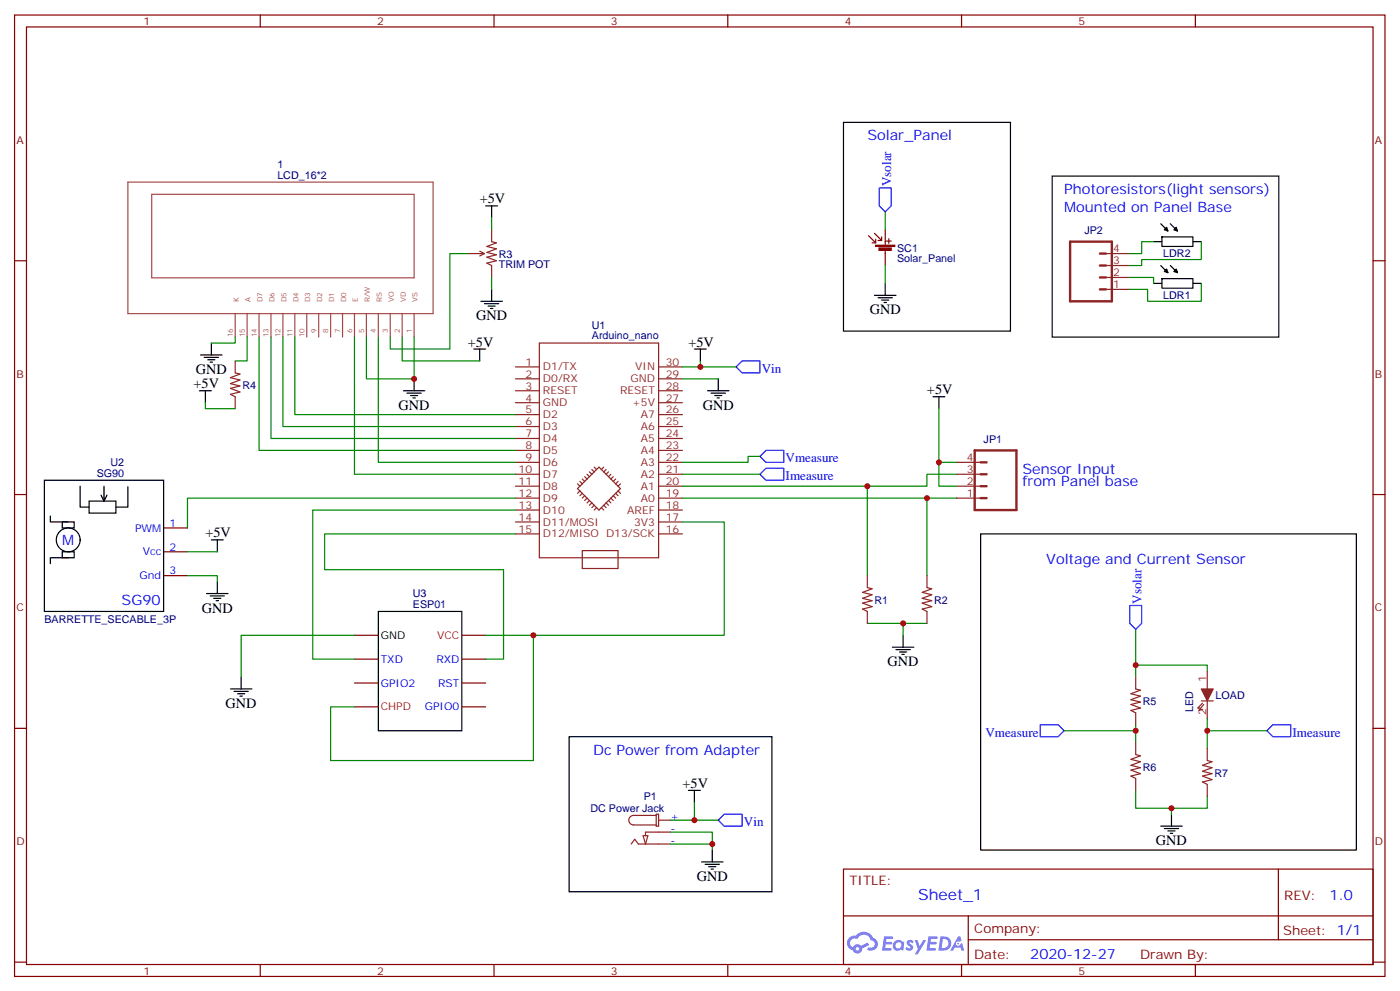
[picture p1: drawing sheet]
<svg xmlns="http://www.w3.org/2000/svg" width="414mm" height="293mm" viewBox="0 0 414 293" stroke-linecap="round" stroke-linejoin="round" font-family="sans-serif">
<g fill="none" stroke="#870000" stroke-width=".35">
<path d="M4.3 4.4h405.3v284.4h-405.3zM7.8 8h398.3v277.3h-398.3zM77 4.4v3.6M146.1 4.4v3.6M215.3 4.4v3.6M284.4 4.4v3.6M353.6 4.4v3.6M4.3 77.1h3.5M406.1 77.1h3.5M4.3 146.3h3.5M406.1 146.3h3.5M4.3 215.4h3.5"/>
<path d="M406.1 215.4h3.5M249.5 257h156.6v28.3h-156.6zM378.1 257.1v20.8M249.5 270.9h156.5M286.4 277.9h119.6M286.4 270.9v14.1M4.3 284.6h3.5M77 285.3v3.5M146.1 285.3v3.5M215.3 285.3v3.5M284.4 285.3v3.5M353.6 285.3v3.5"/>
<path d="M406.1 284.6h3.5"/>
</g>
<g fill="#5487ff">
<path d="M268.5 278.2a1.22 1.22 0 0 1 1.7 .3l-.4 .6a.47 .47 0 0 0-.3-.5 .47 .47 0 0 0-.5 .2l.1 .3a1.14 1.14 0 0 1 .8 1.7 1.14 1.14 0 0 1-1.9 0l-.2-.2 .5-.5 .7 .4a.29 .29 0 0 0 .3-.3 .29 .29 0 0 0-.3-.3 1.04 1.04 0 0 1-.5-1.7z"/>
<path d="M261.5 277h2.3l.4 .1-.2 .5-1.8 .1-.1 .9h1.5l.3 .3-.4 .4h-1.5l-.2 1.1h1.7l.2 .4-.2 .3h-2.6z"/>
<path d="M274.6 277h2.4l.3 .1-.1 .5-1.8 .1-.2 .9h1.6l.3 .3-.4 .4h-1.6l-.1 1.1h1.7l.2 .4-.2 .3h-2.7z"/>
<path d="M283.4 277h.7l.3 1.2-.6 .3a.69 .69 0 0 0-1 .3 .69 .69 0 0 0 .4 1 .69 .69 0 0 0 .9-.6l.5-.3 .6 2.2h-.8l-.3-.9h-1.7l-.5 .9h-.9z"/>
<path d="M270.6 278h.8l.6 1.9 1.1-1.9h.8l-2.5 4.2h-.8l.9-1.5z"/>
<path d="M278.2 277l-.6 4.1h1.3a2.11 2.11 0 0 0 2.5-2.1 2.11 2.11 0 0 0-2.6-2zM278.9 277.7a1.39 1.39 0 0 1 1.7 1.4 1.39 1.39 0 0 1-1.8 1.3h-.3z"/>
<path d="M264.5 278.6a1.54 1.54 0 0 0-.1 2.1 1.54 1.54 0 0 0 2.1 .2l.7 .2 .2-2.3-.1-.2-.4-.1a1.49 1.49 0 0 0-2.4 .1zM264.7 279.6a.95 .95 0 0 1 1.9 0 .95 .95 0 0 1-1.9 0z"/>
<path d="M251.2 277.3a2.18 2.18 0 0 0 1.1 3.8 1.44 1.44 0 0 0 1.6 .9 1.44 1.44 0 0 0 1.1-1.5l2.1-1-.5-.7-1.9 .9a1.47 1.47 0 0 0-2.4 .5 1.39 1.39 0 0 1-.7-2 1.39 1.39 0 0 1 2-.5 2.12 2.12 0 0 1 2.2-1.3 2.12 2.12 0 0 1 1.8 1.7 1.14 1.14 0 0 1 1.1 1.4 1.14 1.14 0 0 1-1.6 .8 .43 .43 0 0 0-.5 .3 .43 .43 0 0 0 .4 .5 1.98 1.98 0 0 0 2.5-1.2 1.98 1.98 0 0 0-1.3-2.5 3.1 3.1 0 0 0-5.2-.7l-.9 .1zM253.1 280.6a.55 .55 0 0 1 1.1 0 .55 .55 0 0 1-1.1 0z"/>
<circle cx="283.4" cy="279.1" r=".26"/>
</g>
<g fill="none" stroke="#8c2424" stroke-width=".35">
<path d="M138.4 75h4.9M141.9 74.3l1.4 .7M143.3 75l-1.4 .7M145.4 67.9v3.6l1.4 .3-2.8 1.1 2.8 .7-2.8 1 2.8 .8-2.8 .7 2.8 1-2.8 .7 1.4 .7v3.6M327.1 75h7.1M327.1 78.5h7.1M327.1 85.6h7.1M327.1 82.1h7.1M69.6 106.8v3.5l1.4 .3-2.8 1.1 2.8 .7-2.8 1.1 2.8 .7-2.8 .7 2.8 1-2.8 .7 1.4 .7v3.6M152.5 119.1h7M152.5 115.6h7M152.5 112h7"/>
<path d="M152.5 108.5h7M159.5 101.5h35.3v63.5h-35.3zM194.8 119.1h7.1M194.8 115.6h7.1M194.8 112h7.1M194.8 108.5h7.1M152.5 136.7h7M152.5 133.2h7M152.5 129.7h7M152.5 126.2h7M152.5 122.6h7M174.3 139.6l.7 .7"/>
<path d="M175 138.9l.8 .7M175.8 138.1l.7 .8M178.6 138.1l-.7 .8M179.3 138.9l-.7 .7M180 139.6l-.7 .7M194.8 136.7h7.1M194.8 133.2h7.1M194.8 129.7h7.1M194.8 126.2h7.1M194.8 122.6h7.1M283 136.7h7.1M152.5 154.4h7"/>
<path d="M152.5 150.8h7M152.5 147.3h7M152.5 143.8h7M152.5 140.3h7M152.5 157.9h7M170.8 144.5l6.4-6.4 6.3 6.4-6.3 6.3zM170.8 143.1l.7 .7M171.5 142.4l.7 .7M171.5 145.2l-.7 .7M172.2 141.7l.7 .7M172.2 145.9l-.7 .7M172.9 141l.7 .7"/>
<path d="M172.9 146.6l-.7 .7M173.6 140.3l.7 .7M173.6 147.3l-.7 .7M174.3 148l-.7 .7M175 148.7l-.7 .7M175.8 149.4l-.8 .7M176.5 150.1l-.7 .7M177.9 150.1l.7 .7M178.6 149.4l.7 .7M179.3 148.7l.7 .7M180 148l.7 .7M180.7 147.3l.7 .7"/>
<path d="M180.7 140.3l-.7 .7M181.4 146.6l.7 .7M181.4 141l-.7 .7M182.1 145.9l.7 .7M182.1 141.7l-.7 .7M182.8 145.2l.7 .7M182.8 142.4l-.7 .7M183.5 143.1l-.7 .7M194.8 154.4h7.1M194.8 150.8h7.1M194.8 147.3h7.1M194.8 143.8h7.1"/>
<path d="M194.8 140.3h7.1M194.8 157.9h7.1M283 147.3h7.1M283 143.8h7.1M283 140.3h7.1M172.2 162.8h10.6v5.3h-10.6zM256.5 170.3v3.5l1.5 .3-2.9 1.1 2.9 .7-2.9 1.1 2.9 .7-2.9 .7 2.9 1-2.9 .7 1.4 .7v3.6M274.2 170.3v3.5l1.4 .3-2.8 1.1 2.8 .7-2.8 1.1 2.8 .7-2.8 .7 2.8 1-2.8 .7 1.4 .7v3.6M357.1 198.5v5.3M335.9 200.2v3.6l1.4 .3-2.8 1.1 2.8 .7-2.8 1 2.8 .7-2.8 .8 2.8 1-2.8 .7 1.4 .7v3.5M335.9 219.6v3.6l1.4 .3-2.8 1.1 2.8 .7-2.8 1 2.8 .7-2.8 .8 2.8 1-2.8 .7 1.4 .7v3.6M355.3 207.3h3.5"/>
<path d="M355.7 208l-1.4 1.4h.7M356 208.4l-1.4 1.7 1.1-.3M357.1 207.3v5.3M357.1 221.4v3.5l1.4 .4-2.8 1 2.8 .7-2.8 1.1 2.8 .7-2.8 .7 2.8 1.1-2.8 .7 1.4 .7v3.5M186.7 249.6l1-1.4 1.1 1.4h9.5M190.2 247.2h1.4l-.7 2.4zM194.1 241.2h-6.7a1.41 1.41 0 0 0-1.4 1.4 1.41 1.41 0 0 0 1.4 1.4h6.7M194.1 240.8h.7v3.5h-.7zM194.8 242.6h3.5M198.3 246.1h-7.4v1.1"/>
</g>
<g fill="none" stroke="#000" stroke-width=".35">
<path d="M249.5 36.2h49.4v61.7h-49.4zM311.2 52.1h67v47.6h-67zM143.7 60.9h3.5M145.4 60.9v3.5M341.2 71.5h2.5M343.3 66.2l2.1 2.1-1-.4 .7-.7 .3 1.1M343.3 78.5l2.1 2.1-1-.3 .7-.7 .3 1M343.7 70.1h9.1v2.7l-9.1 .1zM344.7 67.9h.1M344.9 67.6h.1M344.9 80h.1M346.1 66.2l2.2 2.1-1.1-.4 .7-.7 .4 1.1"/>
<path d="M346.1 78.5l2.2 2.1-1.1-.3 .7-.7 .4 1M347.5 67.9h.1M347.7 67.6h.1M347.7 80h.1M352.8 71.5h2.5M142.2 89.1h6.4M143.3 89.8h4.2M144.4 90.5h2.1M145.1 91.2h.7M145.4 85.6v3.5M258.7 87.3h6.3M259.7 88.1h4.2"/>
<path d="M260.8 88.8h2.1M261.5 89.5h.7M261.8 83.8v3.5M341.2 83.8h2.5M343.7 82.4h9.1v2.8h-9.1zM344.7 80.2h.1M347.5 80.2h.1M352.8 83.8h2.5M59 115.6h3.5M59.3 105h6.4M60.4 105.7h4.2M60.7 115.6v3.5"/>
<path d="M61.5 106.4h2.1M62.2 107.1h.7M62.5 101.5v3.5M119.3 115.6h6.4M120.4 116.3h4.2M121.4 117h2.1M122.1 117.7h.7M122.5 112v3.6M140.1 103.2h3.6M141.9 103.2v3.6M205.4 103.2h3.5M207.2 103.2v3.6"/>
<path d="M209.3 115.6h6.3M210.3 116.3h4.3M211.4 117h2.1M212.1 117.7h.7M212.4 112v3.6M275.9 117.3h3.6M277.7 117.3v3.6M13.1 142h35.3v38.8h-35.3zM14.9 152.6v1.8h5.3M18.4 154.4h3.5v1.7h-3.5zM23.7 143.8v6.2h2.7M26.4 148.2h7.9v3.5h-7.9z"/>
<path d="M29.9 146.4l.9 1.8M30.8 143.8v4.4l.8-1.8M37.8 144v6h-3.5M62.5 159.7h3.5M64.3 159.7v3.5M290.1 157.9h111.1v93.5h-111.1zM18.4 163.2h3.5v1.8h-3.5zM20.2 165h-5.3v1.7M61.1 175.5h6.4M62.2 176.2h4.2M63.2 177h2.1M63.9 177.7h.7"/>
<path d="M64.3 172v3.5M111.9 180.8h24.7v35.3h-24.7zM263.9 191.4h6.4M265 192.1h4.2M266.1 192.8h2.1M266.8 193.5h.7M267.1 187.9v3.5M68.2 203.8h6.3M69.2 204.5h4.2M70.3 205.2h2.1M71 205.9h.7M71.3 200.2v3.6"/>
<path d="M168.3 217.9h60v45.8h-60zM203.6 233.8h3.6M205.4 233.8v3.5M207.5 254.9h6.4M208.6 255.6h4.2M209.6 256.3h2.1M210.3 257h.7M210.7 251.4v3.5M343.3 244.3h6.4M344.4 245h4.2M345.4 245.7h2.2M346.1 246.5h.8"/>
<path d="M346.5 240.8v3.5"/>
<circle cx="20.2" cy="159.7" r="3.5"/>
</g>
<g fill="none" stroke="#008700" stroke-width=".35">
<path d="M138.4 75h-5.3v28.2h-17.7v-3.5M145.4 64.4v3.5M261.8 62.7v5.2M261.8 78.5v5.3M341.2 71.5h-3.5v3.5h-3.5M355.3 71.5v5.3h-17.6v1.7h-3.5M69.6 99.7v1.8h-7.1M73.1 99.7v7.1h-3.5M76.6 99.7v33.5h75.9M80.2 99.7v30h72.3M83.7 99.7v26.5h68.8M87.2 99.7v22.9h65.3"/>
<path d="M104.8 99.7v40.6h47.7M108.4 99.7v12.3h14.1v-12.3M111.9 99.7v37h40.6M119 99.7v7.1h22.9M145.4 82.1v3.5M334.2 82.1h7v1.7M355.3 83.8v5.3h-15.9v-3.5h-5.2M60.7 119.1v1.8h8.9M201.9 112h10.5M207.2 106.8v1.7h-5.3M207.2 108.5h10.5M224.8 135h-3.5v1.7h-19.4"/>
<path d="M277.7 120.9v22.9h5.3M277.7 136.7h5.3M152.5 150.8h-60v44.1h12.3M152.5 157.9h-56.5v10.6h52.9v26.4h-5.2M152.5 147.3h-97v8.8M201.9 147.3h81.1M201.9 154.4h12.3v33.5h-70.5M201.9 140.3h22.9M256.5 143.8v26.5M274.2 147.3v23M283 140.3h-8.8v3.5h-72.3M55.5 170.3h8.8v1.7"/>
<path d="M55.5 163.2h8.8M104.8 187.9h-33.5v12.3M157.8 187.9v37h-60v-15.8h7M256.5 184.4h17.7M267.1 184.4v3.5M335.9 186.1v10.6h21.2v1.8M335.9 196.7v3.5M314.7 216.1h21.2M335.9 214.3v5.3M357.1 216.1h17.6M357.1 212.6v8.8M205.4 237.3v5.3"/>
<path d="M335.9 233.8v5.2h21.2v-3.5M346.5 239v1.8M198.3 246.1h12.4v5.3M198.3 249.6h12.4M198.3 242.6h14.1"/>
</g>
<path d="M48.4 156.1h7.1M48.4 163.2h7.1M48.4 170.3h7.1M104.8 187.9h7.1M104.8 194.9h7.1M136.6 187.9h7.1M136.6 194.9h7.1M104.8 202h7.1M104.8 209.1h7.1M136.6 202h7.1M136.6 209.1h7.1" fill="none" stroke="#870000" stroke-width=".35"/>
<path d="M260.1 55.6h3.5v5.3l-1.8 1.8-1.7-1.8zM219.5 106.8h5.3v3.5h-5.3l-1.8-1.8zM226.6 133.2h5.2v3.5h-5.2l-1.8-1.7zM226.6 138.5h5.2v3.5h-5.2l-1.8-1.7zM334.2 179.1h3.5v5.3l-1.8 1.7-1.7-1.7zM307.7 214.3h5.3l1.7 1.8-1.7 1.8h-5.3zM376.5 214.3h5.3v3.6h-5.3l-1.8-1.8zM214.2 240.8h5.3v3.5h-5.3l-1.8-1.7z" fill="none" stroke="#00f" stroke-width=".35"/>
<g fill="none" stroke="#a64a4a" stroke-width=".35">
<path d="M37.8 53.9h90.3v38.9h-90.3zM44.9 57.5h77.6v24.7h-77.6zM69.6 92.8v6.9M73.1 92.8v6.9M76.6 92.8v6.9M80.2 92.8v6.9M83.7 92.8v6.9M87.2 92.8v6.9M90.7 92.8v6.9M94.3 92.8v6.9M97.8 92.8v6.9M101.3 92.8v6.9"/>
<path d="M104.8 92.8v6.9M108.4 92.8v6.9M111.9 92.8v6.9M115.4 92.8v6.9M119 92.8v6.9M122.5 92.8v6.9"/>
</g>
<path d="M316.5 71.5h12.4v17.6h-12.4zM325.3 78.5h1.8M325.3 75h1.8M325.3 82.1h1.8M325.3 85.6h1.8M288.3 133.2h12.3v17.6h-12.3zM290.1 136.7h1.7M290.1 140.3h1.7M290.1 143.8h1.7M290.1 147.3h1.7" fill="none" stroke="#8c2424" stroke-width=".71"/>
<path d="M355.3 203.8h3.5l-1.7 3.5z" fill="#8c2424" stroke="#8c2424" stroke-width=".35"/>
<g fill="#850000" stroke="#850000" stroke-width=".35">
<path d="M259 72.5h5.7v.4h-5.7z"/>
<path d="M260 73.3h3.6v.7h-3.6z"/>
</g>
<path d="M256.9 69.7l2.1 2.1M258.7 69l2.1 2.1M259 70.8v1h-1M260.8 70.1v1h-1.1M261.8 67.9v4.6M261.8 73.9v4.6M262.2 71.3h1.4M262.9 70.6v1.4" fill="none" stroke="#850000" stroke-width=".35"/>
<g fill="#c00">
<circle cx="267.1" cy="184.4" r=".88"/>
<circle cx="274.2" cy="147.3" r=".88"/>
<circle cx="277.7" cy="136.7" r=".88"/>
<circle cx="335.9" cy="216.1" r=".88"/>
<circle cx="357.1" cy="216.1" r=".88"/>
<circle cx="335.9" cy="196.7" r=".88"/>
<circle cx="346.5" cy="239" r=".88"/>
<circle cx="122.5" cy="112" r=".88"/>
<circle cx="256.5" cy="143.8" r=".88"/>
<circle cx="205.4" cy="242.6" r=".88"/>
<circle cx="207.2" cy="108.5" r=".88"/>
<circle cx="157.8" cy="187.9" r=".88"/>
<circle cx="210.7" cy="249.6" r=".88"/>
</g>
<text font-size="4.6" fill="#00f" x="271.6" y="266.1">Sheet_1</text>
<g font-size="4.2" fill="#00f">
<text x="256.5" y="41.5">Solar_Panel</text>
<text x="314.7" y="57.4">Photoresistors(light sensors)</text>
<text x="314.7" y="62.7">Mounted on Panel Base</text>
<text x="302.4" y="140.3">Sensor Input</text>
<text x="302.4" y="143.8">from Panel base</text>
<text x="18.4" y="161.3">M</text>
<text x="309.5" y="166.7">Voltage and Current Sensor</text>
<text x="36" y="178.9">SG90</text>
<text x="175.4" y="223.2">Dc Power from Adapter</text>
<text x="393.3" y="266.3">1.0</text>
<text x="304.7" y="283.7">2020-12-27</text>
</g>
<g font-size="4.2">
<text x="141.9" y="60.2">+5V</text>
<text x="140.8" y="94.8">GND</text>
<text x="257.2" y="93">GND</text>
<text x="138.4" y="102.5">+5V</text>
<text x="203.6" y="102.5">+5V</text>
<text x="57.9" y="110.6">GND</text>
<text x="57.2" y="114.9">+5V</text>
<text x="274.2" y="116.6">+5V</text>
<text x="117.9" y="121.2">GND</text>
<text x="207.9" y="121.2">GND</text>
<text x="60.7" y="159">+5V</text>
<text x="59.7" y="181.2">GND</text>
<text x="262.5" y="197.1">GND</text>
<text x="66.7" y="209.4">GND</text>
<text x="201.9" y="233">+5V</text>
<text x="341.9" y="250">GND</text>
<text x="206.1" y="260.6">GND</text>
</g>
<g font-size="3.9" fill="#00f">
<text x="263.6" y="55.1" transform="rotate(-90 263.6 55.1)">Vsolar</text>
<text x="225.3" y="110.3">Vin</text>
<text x="232.4" y="136.7">Vmeasure</text>
<text x="232.4" y="142">Imeasure</text>
<text x="337.7" y="178.5" transform="rotate(-90 337.7 178.5)">Vsolar</text>
<text x="291.5" y="217.9">Vmeasure</text>
<text x="382.3" y="217.9">Imeasure</text>
<text x="220" y="244.3">Vin</text>
</g>
<g font-size="3.9" fill="#800">
<text x="251.2" y="261.6">TITLE:</text>
<text x="379.9" y="266.3">REV:</text>
<text x="288.2" y="275.8">Company:</text>
<text x="379.5" y="276.4">Sheet: 1/1</text>
<text x="288.2" y="283.5">Date:</text>
<text x="337.2" y="283.6">Drawn By:</text>
</g>
<g font-size="3.2" fill="#800">
<text x="42.4" y="7.4">1</text>
<text x="111.5" y="7.4">2</text>
<text x="180.7" y="7.4">3</text>
<text x="249.8" y="7.4">4</text>
<text x="319" y="7.4">5</text>
<text x="4.8" y="42.5">A</text>
<text x="406.6" y="42.5">A</text>
<text x="4.8" y="111.7">B</text>
<text x="406.6" y="111.7">B</text>
<text x="4.8" y="180.8">C</text>
<text x="406.6" y="180.8">C</text>
<text x="4.8" y="250">D</text>
<text x="406.6" y="250">D</text>
<text x="42.4" y="288.3">1</text>
<text x="111.5" y="288.3">2</text>
<text x="180.7" y="288.3">3</text>
<text x="249.8" y="288.3">4</text>
<text x="319" y="288.3">5</text>
</g>
<g font-size="3.2" fill="#000080">
<text x="82" y="52.8">LCD_16*2</text>
<text x="82" y="49.7">1</text>
<text x="320.7" y="69.2">JP2</text>
<text x="147.5" y="76.2">R3</text>
<text x="265.4" y="77.5">Solar_Panel</text>
<text x="265.4" y="74.4">SC1</text>
<text x="344.1" y="76.2">LDR2</text>
<text x="147.5" y="79.3">TRIM POT</text>
<text x="344.1" y="88.5">LDR1</text>
<text x="175.1" y="100.4">Arduino_nano</text>
<text x="175.1" y="97.2">U1</text>
<text x="71.7" y="115">R4</text>
<text x="290.9" y="131">JP1</text>
<text x="32.7" y="137.9">U2</text>
<text x="28.6" y="141">SG90</text>
<text x="122.1" y="179.8">ESP01</text>
<text x="122.1" y="176.6">U3</text>
<text x="258.7" y="178.5">R1</text>
<text x="276.3" y="178.5">R2</text>
<text x="13.1" y="184.4">BARRETTE_SECABLE_3P</text>
<text x="338" y="208.5">R5</text>
<text x="359.6" y="206.7">LOAD</text>
<text x="352.9" y="210.5" transform="rotate(-90 352.9 210.5)">LED</text>
<text x="338" y="227.9">R6</text>
<text x="359.2" y="229.7">R7</text>
<text x="190.4" y="236.7">P1</text>
<text x="174.6" y="240.2">DC Power Jack</text>
</g>
<g font-size="3.2" fill="#8d2323">
<text x="329.2" y="74.6">4</text>
<text x="329.2" y="81.7">2</text>
<text x="329.2" y="78.2">3</text>
<text x="329.2" y="85.2">1</text>
<text x="155.4" y="111.7">2</text>
<text x="155.4" y="108.2">1</text>
<text x="160.6" y="113.1">D0/RX</text>
<text x="160.6" y="109.6">D1/TX</text>
<text x="186.5" y="113.1">GND</text>
<text x="187.9" y="109.6">VIN</text>
<text x="196.9" y="108.2">30</text>
<text x="196.9" y="111.7">29</text>
<text x="155.4" y="118.7">4</text>
<text x="155.4" y="115.2">3</text>
<text x="160.6" y="116.6">RESET</text>
<text x="183.4" y="116.6">RESET</text>
<text x="196.9" y="115.2">28</text>
<text x="196.9" y="118.7">27</text>
<text x="155.4" y="125.8">6</text>
<text x="155.4" y="122.3">5</text>
<text x="160.6" y="123.7">D2</text>
<text x="160.6" y="120.2">GND</text>
<text x="187" y="120.2">+5V</text>
<text x="189.6" y="123.7">A7</text>
<text x="196.9" y="122.3">26</text>
<text x="196.9" y="125.8">25</text>
<text x="155.4" y="129.3">7</text>
<text x="160.6" y="130.7">D4</text>
<text x="160.6" y="127.2">D3</text>
<text x="189.6" y="127.2">A6</text>
<text x="189.6" y="130.7">A5</text>
<text x="196.9" y="129.3">24</text>
<text x="155.4" y="136.4">9</text>
<text x="155.4" y="132.9">8</text>
<text x="160.6" y="137.8">D6</text>
<text x="160.6" y="134.3">D5</text>
<text x="189.6" y="134.3">A4</text>
<text x="189.6" y="137.8">A3</text>
<text x="196.9" y="132.9">23</text>
<text x="196.9" y="136.4">22</text>
<text x="285.9" y="136.4">4</text>
<text x="153.4" y="143.4">11</text>
<text x="153.4" y="139.9">10</text>
<text x="160.6" y="141.3">D7</text>
<text x="189.6" y="141.3">A2</text>
<text x="196.9" y="139.9">21</text>
<text x="196.9" y="143.4">20</text>
<text x="285.9" y="143.4">2</text>
<text x="285.9" y="139.9">3</text>
<text x="153.4" y="147">12</text>
<text x="160.6" y="148.4">D9</text>
<text x="160.6" y="144.9">D8</text>
<text x="189.6" y="144.9">A1</text>
<text x="189.6" y="148.4">A0</text>
<text x="196.9" y="147">19</text>
<text x="285.9" y="147">1</text>
<text x="153.4" y="154">14</text>
<text x="153.4" y="150.5">13</text>
<text x="160.6" y="155.4">D11/MOSI</text>
<text x="160.6" y="151.9">D10</text>
<text x="185.5" y="151.9">AREF</text>
<text x="187.5" y="155.4">3V3</text>
<text x="196.9" y="150.5">18</text>
<text x="196.9" y="154">17</text>
<text x="153.4" y="157.6">15</text>
<text x="160.6" y="159">D12/MISO D13/SCK</text>
<text x="196.9" y="157.6">16</text>
<text x="356.7" y="201.6" transform="rotate(-90 356.7 201.6)">1</text>
<text x="356.7" y="211.4" transform="rotate(-90 356.7 211.4)">2</text>
</g>
<g font-size="3.2" fill="#00f">
<text x="50.2" y="155.8">1</text>
<text x="40" y="157.2">PWM</text>
<text x="42.2" y="164.3">Vcc</text>
<text x="50.2" y="162.8">2</text>
<text x="41.3" y="171.3">Gnd</text>
<text x="50.2" y="169.9">3</text>
<text x="112.6" y="196">TXD</text>
<text x="129.1" y="196">RXD</text>
<text x="112.6" y="203.1">GPIO2</text>
<text x="129.6" y="203.1">RST</text>
<text x="125.7" y="210.1">GPIO0</text>
<text x="198.3" y="242.6">+</text>
<text x="198.3" y="246.1">-</text>
<text x="198.3" y="249.6">-</text>
</g>
<text font-size="3.2" x="112.6" y="188.9">GND</text>
<g font-size="3.2" fill="#f00">
<text x="129.3" y="188.9">VCC</text>
<text x="112.6" y="210.1">CHPD</text>
</g>
<g font-size="2.1" fill="#a54b4b">
<text x="70.6" y="89.4" transform="rotate(-90 70.6 89.4)">K</text>
<text x="74.1" y="89.4" transform="rotate(-90 74.1 89.4)">A</text>
<text x="77.7" y="89.4" transform="rotate(-90 77.7 89.4)">D7</text>
<text x="81.2" y="89.4" transform="rotate(-90 81.2 89.4)">D6</text>
<text x="84.7" y="89.4" transform="rotate(-90 84.7 89.4)">D5</text>
<text x="88.2" y="89.4" transform="rotate(-90 88.2 89.4)">D4</text>
<text x="91.8" y="89.4" transform="rotate(-90 91.8 89.4)">D3</text>
<text x="95.3" y="89.4" transform="rotate(-90 95.3 89.4)">D2</text>
<text x="98.8" y="89.4" transform="rotate(-90 98.8 89.4)">D1</text>
<text x="102.4" y="89.4" transform="rotate(-90 102.4 89.4)">D0</text>
<text x="105.9" y="89.4" transform="rotate(-90 105.9 89.4)">E</text>
<text x="109.4" y="89.4" transform="rotate(-90 109.4 89.4)">R/W</text>
<text x="112.9" y="89.4" transform="rotate(-90 112.9 89.4)">RS</text>
<text x="116.5" y="89.4" transform="rotate(-90 116.5 89.4)">VO</text>
<text x="120" y="89.4" transform="rotate(-90 120 89.4)">VD</text>
<text x="123.5" y="89.4" transform="rotate(-90 123.5 89.4)">VS</text>
<text x="68.9" y="99.7" transform="rotate(-90 68.9 99.7)">16</text>
<text x="72.4" y="99.7" transform="rotate(-90 72.4 99.7)">15</text>
<text x="75.9" y="99.7" transform="rotate(-90 75.9 99.7)">14</text>
<text x="79.5" y="99.7" transform="rotate(-90 79.5 99.7)">13</text>
<text x="83" y="99.7" transform="rotate(-90 83 99.7)">12</text>
<text x="86.5" y="99.7" transform="rotate(-90 86.5 99.7)">11</text>
<text x="90" y="99.7" transform="rotate(-90 90 99.7)">10</text>
<text x="93.6" y="98.4" transform="rotate(-90 93.6 98.4)">9</text>
<text x="97.1" y="98.4" transform="rotate(-90 97.1 98.4)">8</text>
<text x="100.6" y="98.4" transform="rotate(-90 100.6 98.4)">7</text>
<text x="104.2" y="98.4" transform="rotate(-90 104.2 98.4)">6</text>
<text x="107.7" y="98.4" transform="rotate(-90 107.7 98.4)">5</text>
<text x="111.2" y="98.4" transform="rotate(-90 111.2 98.4)">4</text>
<text x="114.7" y="98.4" transform="rotate(-90 114.7 98.4)">3</text>
<text x="118.3" y="98.4" transform="rotate(-90 118.3 98.4)">2</text>
<text x="121.8" y="98.4" transform="rotate(-90 121.8 98.4)">1</text>
</g>
</svg>
